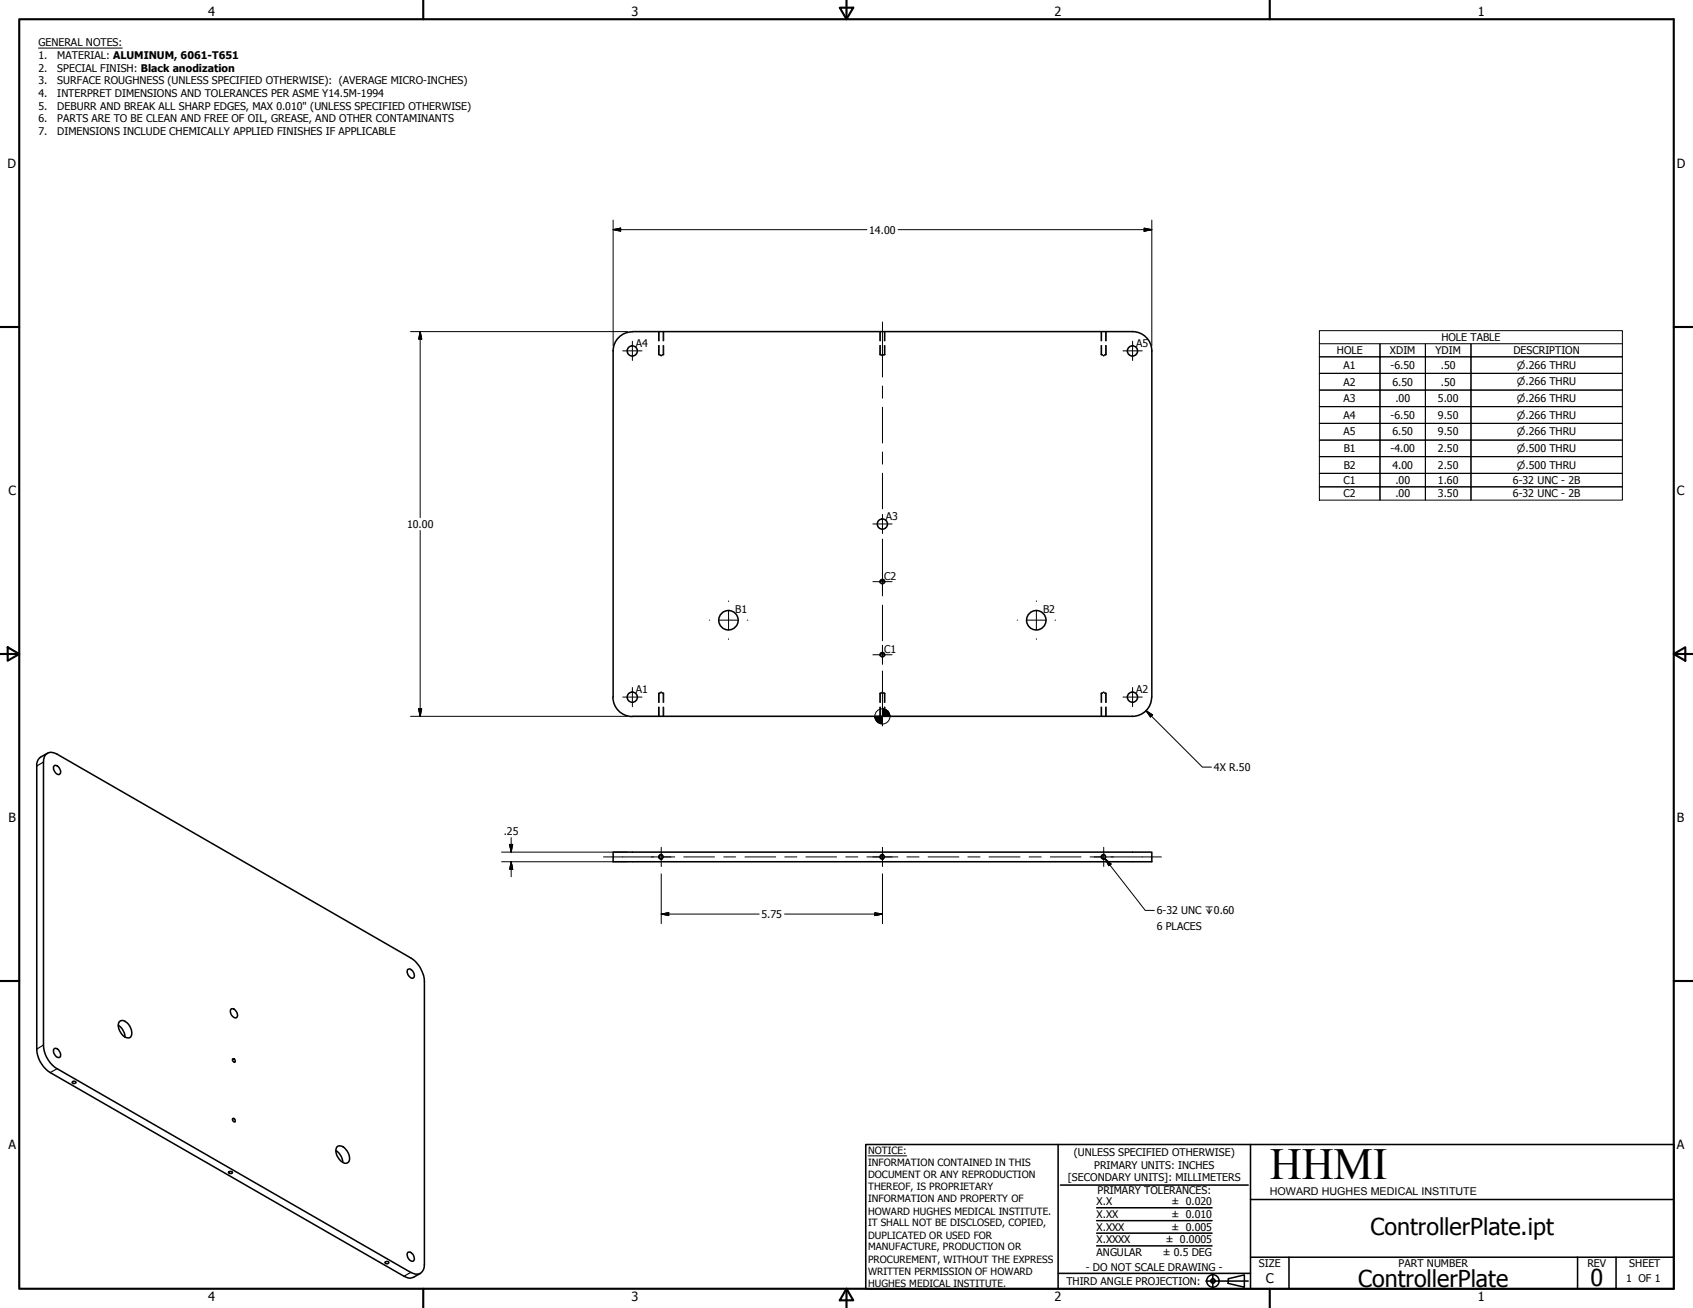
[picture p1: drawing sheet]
<svg xmlns="http://www.w3.org/2000/svg" width="559mm" height="432mm" viewBox="0 0 559 432" stroke-linecap="round" stroke-linejoin="round" font-family="sans-serif">
<!-- layer: Visible (ANSI) -->
<g fill="none" stroke="#000" stroke-width=".51">
<path d="M202.3 230.2a6.4 6.4 0 0 0 6.4 6.3M202.4 230.1v-114.2a6.4 6.4 0 0 1 6.3-6.4h165.1a6.4 6.4 0 0 1 6.4 6.4v114.2M380.1 230.2a6.3 6.3 0 0 1-6.3 6.3h-165.1M13.4 249.9a3.1 3.1 0 0 0-1.3 3v93.4a9.7 9.7 0 0 0 4.5 7.8l116.7 67.2a3.2 3.2 0 0 0 3.2 .3M14.4 251.6v93.4M17.8 252.9a1.83 1.83 0 0 1 2.1 2.4l-.2 .3a1.93 1.93 0 0 1-1.9-2.7zM18.9 249l116.7 67.2a9.7 9.7 0 0 1 4.5 7.8v93.4a2.76 2.76 0 0 1-1.4 2.9 2.76 2.76 0 0 1-3.1-.2l-116.7-67.3M202.4 281.3h177.8v3.2h-177.8zM39.1 338.5l1.3 1.4 .7 1.2 .2 1.3M39.4 337.2a2.01 2.01 0 0 1 3 .9 3.3 3.3 0 0 1 .4 4.5 3.7 3.7 0 0 1-3.7-3.8zM76.2 333.2a1.83 1.83 0 0 1 2.1 2.5l-.2 .2a1.93 1.93 0 0 1-1.9-2.7zM134.6 320a1.85 1.85 0 0 1 2.1 2.6l-.2 .2a2.01 2.01 0 0 1-1.9-2.8z"/>
<path d="M17.8 346.3a1.85 1.85 0 0 1 2.1 2.5 1.23 1.23 0 0 1-1.9-.8 1.71 1.71 0 0 1-.2-1.7zM23.8 357.3l.8-.4 .5 .5-.8 .3zM76.8 349.6l.7 .2 .2 .5-.2 .4-.7-.6zM76.8 369.3l.7 .1 .1 .9-.6-.2zM110.9 379.9l1 .8 .7 1.1 .6 1.9M111.3 378.6a2.1 2.1 0 0 1 2.9 .9l1.1 1.9a1.64 1.64 0 0 1 0 1.8 1.64 1.64 0 0 1-1.6 .8 4.2 4.2 0 0 1-2.4-5.4zM75.4 387l.9-.3 .3 .1 .1 .4-.8 .2zM127.1 416.7l.8-.3 .4 .5-.7 .3zM134.6 413.5a1.85 1.85 0 0 1 2.1 2.6 1.23 1.23 0 0 1-2-.8 1.71 1.71 0 0 1-.1-1.8z"/>
<circle cx="208.7" cy="115.9" r="1.68"/>
<circle cx="373.8" cy="115.9" r="1.68"/>
<circle cx="291.2" cy="173" r="1.68"/>
<circle cx="291.2" cy="192.1" r=".67"/>
<circle cx="240.4" cy="204.8" r="3.2"/>
<circle cx="291.2" cy="216.2" r=".67"/>
<circle cx="342" cy="204.8" r="3.2"/>
<circle cx="208.7" cy="230.2" r="1.68"/>
<circle cx="373.8" cy="230.2" r="1.68"/>
<circle cx="218.2" cy="282.9" r=".67"/>
<circle cx="291.2" cy="282.9" r=".67"/>
<circle cx="364.3" cy="282.9" r=".67"/>
</g>
<!-- layer: Hidden Narrow (ANSI) -->
<g fill="none" stroke="#000" stroke-width=".33">
<path d="M217.4 109.5v3M217.4 114v3.1M219.1 109.5v3M219.1 114v3.1M290.4 109.5v3M290.4 114v3.1M292.1 109.5v3M292.1 114v3.1M363.4 109.5v3M363.4 114v3.1M365.1 109.5v3M365.1 114v3.1"/>
<path d="M290.5 192.5a.87 .87 0 0 1 .7-1.4 .87 .87 0 0 1 .8 1.4M290.5 216.6a.87 .87 0 0 1 .7-1.3 .87 .87 0 0 1 .8 1.3M217.4 228.9v3M217.4 233.4v3.1M219.1 228.9v3M219.1 233.4v3.1M290.4 228.9v3M290.4 233.4v3.1M292.1 228.9v3M292.1 233.4v3.1M363.4 228.9v3M363.4 233.4v3.1"/>
<path d="M365.1 228.9v3M365.1 233.4v3.1M218.6 282.1a.85 .85 0 0 0-1.2 .8 .85 .85 0 0 0 1.2 .7M291.7 282.1a.85 .85 0 0 0-1.3 .8 .85 .85 0 0 0 1.3 .7M364.7 282.1a.85 .85 0 0 0-1.3 .8 .85 .85 0 0 0 1.3 .7"/>
</g>
<!-- layer: Hidden (ANSI) -->
<g fill="none" stroke="#000" stroke-width=".38">
<path d="M217.4 117.1h.5M217.6 114v3.1l.2 .1M217.6 109.5v3M218 117.3h.4M218.5 117.1h.6M218.9 114v3.1l-.2 .1M218.9 109.5v3M290.4 117.1h.6M290.6 114v3.1l.2 .1M290.6 109.5v3M291 117.3h.5M291.5 117.1h.6"/>
<path d="M291.9 114v3.1l-.2 .1M291.9 109.5v3M363.4 117.1h.6M363.6 114v3.1l.3 .1M363.6 109.5v3M364 117.3h.5M364.6 117.1h.5M364.9 114v3.1l-.2 .1M364.9 109.5v3M217.4 228.9h.5M217.6 233.4v3.1M217.8 228.7l-.2 .2v3"/>
<path d="M218 228.6h.4M218.5 228.9h.6M218.7 228.7l.2 .2v3M218.9 233.4v3.1M290.4 228.9h.6M290.6 233.4v3.1M290.8 228.7l-.2 .2v3M291 228.6h.5M291.5 228.9h.6M291.7 228.7l.2 .2v3M291.9 233.4v3.1M363.4 228.9h.6"/>
<path d="M363.6 233.4v3.1M363.9 228.7l-.3 .2v3M364 228.6h.5M364.6 228.9h.5M364.7 228.7l.2 .2v3M364.9 233.4v3.1"/>
</g>
<!-- layer: Visible Narrow (ANSI) -->
<path d="M14.4 251.6l-2.3 1.3M14.4 345l-2.3 1.3M18.9 352.8l-2.3 1.3M135.6 420.1l-2.3 1.2" fill="none" stroke="#000" stroke-width=".38"/>
<path d="M15.7 248.7l-2.3 1.2M18.9 249a2.75 2.75 0 0 0-3.2-.3 2.75 2.75 0 0 0-1.3 2.9M14.4 345a9.5 9.5 0 0 0 4.5 7.8M138.7 420.4l-2.2 1.2" fill="none" stroke="#000" stroke-width=".51"/>
<!-- layer: Border (ANSI) -->
<g fill="none" stroke="#000" stroke-width=".7">
<path d="M6.3 6.3h546.1v419.1h-546.1zM139.7 0v6.3M277.2 2.5h4.4l-2.2 3.8zM279.4 0v6.3M419.1 0v6.3M0 107.9h6.3M552.4 107.9h6.4M0 215.9h6.3M2.5 213.7l3.8 2.2-3.8 2.2zM552.4 215.9l3.9-2.2v4.4zM552.4 215.9h6.4M0 323.8h6.3"/>
<path d="M552.4 323.8h6.4M139.7 425.4v6.4M279.4 425.4l2.2 3.9h-4.4zM279.4 425.4v6.4M419.1 425.4v6.4"/>
</g>
<!-- layer: Title (ANSI) -->
<g fill="none" stroke="#000" stroke-width=".51">
<path d="M285.8 377.8h266.6v47.6h-266.6zM349.2 377.8v47.6M412.7 377.8v47.6M350 391.2h62M361.9 398.7h38.1M412.7 396h139.7M361.9 411.3h38.1M361.9 407.1h38.1M361.9 403h38.1M412.7 415h139.7M425.4 415v10.4M520.7 415v10.4"/>
<path d="M533.4 415v10.4M349.2 420.4h63.5M398 422.9h14M400.3 420.6v4.6M405.4 422.1l5.3-1.2v4l-5.3-1.2z"/>
<circle cx="400.3" cy="422.9" r="2.06"/>
<circle cx="400.3" cy="422.9" r=".73"/>
</g>
<path d="M286.5 381.6h12.8" fill="none" stroke="#000" stroke-width=".33"/>
<!-- layer: Symbol (ANSI) -->
<g fill="none" stroke="#000" stroke-width=".33">
<path d="M12.7 15.9h27.7M435.5 113.5h20v4.3h-20h20v5.5h-20h20v5.5h-20h20v5.4h-20h20v5.6h-20h20v5.5h-20h20v5.4h-20h20v5.6h-20h20v4.4h-20h20v4.4v-4.4h15v4.4v-4.4h15v4.4v-4.4h50h-50v-4.4h50h-50v-5.6h50h-50v-5.4h50h-50v-5.5h50h-50v-5.6h50h-50v-5.4h50h-50v-5.5h50h-50v-5.5h50h-50v-4.3h50M435.5 109.2h100v55.9h-100zM455.5 113.5h15v4.3h-15zM455.5 117.8h15v5.5h-15zM470.5 113.5h15v4.3h-15zM470.5 117.8h15v5.5h-15zM455.5 123.3h15v5.5h-15zM455.5 128.8h15v5.4h-15zM455.5 134.2h15v5.6h-15zM455.5 139.8h15v5.5h-15zM470.5 123.3h15v5.5h-15z"/>
<path d="M470.5 128.8h15v5.4h-15zM470.5 134.2h15v5.6h-15zM470.5 139.8h15v5.5h-15zM455.5 145.3h15v5.4h-15zM455.5 150.7h15v5.6h-15zM455.5 156.3h15v4.4h-15zM470.5 145.3h15v5.4h-15zM470.5 150.7h15v5.6h-15zM470.5 156.3h15v4.4h-15z"/>
</g>
<!-- layer: Center Mark (ANSI) -->
<g fill="none" stroke="#000" stroke-width=".33">
<path d="M205.5 115.8h6.4M208.7 112.6v6.4M370.6 115.8h6.4M373.8 112.6v6.4M288.1 173h6.3M291.3 169.8v6.3M240.5 198.4v.2M288.1 192h6.3M291.3 188.8v6.4M342.1 198.4v.2M234.1 204.7h.2M237.3 204.7h6.3"/>
<path d="M240.5 201.5v6.4M240.5 210.9v.2M246.6 204.7h.2M288.1 216.2h6.3M291.3 213v6.3M335.7 204.7h.2M338.9 204.7h6.3M342.1 201.5v6.4M342.1 210.9v.2M348.2 204.7h.2M205.5 230.1h6.4M208.7 226.9v6.4"/>
<path d="M370.6 230.1h6.4M373.8 226.9v6.4M218.2 279.7v6.4M291.3 279.7v6.4M364.3 279.7v6.4M215.1 282.9h6.3M288.1 282.9h6.3M361.1 282.9h6.4"/>
</g>
<!-- layer: Centerline (ANSI) -->
<g fill="none" stroke="#000" stroke-width=".33">
<path d="M291.3 106.3v18.2M291.3 127.4v4M291.3 134.4v11.8M291.3 149.2v4M291.3 156.2v11.8M291.3 171v3.9M291.3 178v11.7M291.3 192.8v3.9M291.3 199.8v11.7M291.3 214.5v4M291.3 221.5v18.1M199.2 282.9h16.5"/>
<path d="M218.7 282.9h4M225.7 282.9h10.1M238.9 282.9h3.9M245.9 282.9h10.1M259 282.9h4M266 282.9h10.2M279.1 282.9h4M286.1 282.9h10.3M299.3 282.9h4M306.3 282.9h10.2M319.5 282.9h4M326.5 282.9h10.2"/>
<path d="M339.7 282.9h4M346.6 282.9h10.2M359.8 282.9h4M366.8 282.9h16.5"/>
</g>
<!-- layer: Dimension (ANSI) -->
<g fill="none" stroke="#000" stroke-width=".33">
<path d="M202.4 75.8l2.5-.5v1zM202.4 75.8h83.7M202.4 72.6v41.6M296.4 75.8h83.8M377.6 75.3l2.6 .5-2.6 .5zM380.2 72.6v41.6M135.5 109.5h71.6M138.7 109.5l.5 2.5h-1zM138.7 109.5v61.4M138.7 175.1v61.4M135.5 236.5h71.6M138.2 234h1l-.5 2.5z"/>
<path d="M378.3 234.6l2.1 1.4-.7 .7zM378.3 234.6l18.6 18.6h3M168.2 278.8h1l-.5 2.5zM168.7 276.5v4.8M165.5 281.3h41.6M165.5 284.5h41.6M168.7 284.5l.5 2.5h-1zM168.7 284.5v4.9M218.2 288.5v16.4M291.3 288.5v16.4M364.8 283.5l1.9 1.7-.7 .6zM364.8 283.5l13.2 17h3"/>
<path d="M218.2 301.8l2.5-.5v1zM218.2 301.8h32.4M259 301.8h32.3M288.7 301.3l2.6 .5-2.6 .5z"/>
<circle cx="291.2" cy="236.5" r="2.51"/>
</g>
<g fill="#000" stroke="#000" stroke-width=".33">
<path d="M202.4 75.8l2.5-.5zM202.4 75.8l2.5-.5v1zM377.6 76.3l2.6-.5zM377.6 75.3l2.6 .5-2.6 .5zM138.7 109.5l.5 2.5zM138.7 109.5l.5 2.5h-1zM138.2 234l.5 2.5zM138.2 234h1l-.5 2.5zM288.7 236.5l.8 1.8-.6-.9zM288.7 236.5l1.6 2.3-.8-.5zM288.7 236.5l2.6 2.5-1-.2zM291.3 236.5h2.5z"/>
<path d="M291.3 234l2.5 2.5h-2.5zM291.3 234v5zM288.7 236.5h2.6v2.5zM288.7 236.5h2.6zM293 234.7l.6 .8 .2 1zM292.2 234.2l.8 .5 .8 1.8zM291.3 234l.9 .2 1.6 2.3zM378.3 234.6l2.1 1.4zM378.3 234.6l2.1 1.4-.7 .7zM168.2 278.8l.5 2.5zM168.2 278.8h1l-.5 2.5zM168.7 284.5l.5 2.5z"/>
<path d="M168.7 284.5l.5 2.5h-1zM364.8 283.5l1.9 1.7zM364.8 283.5l1.9 1.7-.7 .6zM218.2 301.8l2.5-.5zM218.2 301.8l2.5-.5v1zM288.7 302.3l2.6-.5zM288.7 301.3l2.6 .5-2.6 .5z"/>
</g>
<text font-size="14.7" x="419.1" y="389.2">HHMI</text>
<g font-size="7.7">
<text x="452.4" y="407.7">ControllerPlate.ipt</text>
<text x="448.3" y="424.9">ControllerPlate</text>
<text x="525" y="424.7">0</text>
</g>
<text font-size="4.4" x="417.8" y="423.5">C</text>
<g font-size="4.2">
<text x="68.7" y="5.3">4</text>
<text x="208.4" y="5.3">3</text>
<text x="348.1" y="5.3">2</text>
<text x="487.8" y="5.3">1</text>
<text x="2.5" y="55.5">D</text>
<text x="553.5" y="55.5">D</text>
<text x="2.8" y="163.4">C</text>
<text x="553.5" y="163.4">C</text>
<text x="2.9" y="271.4">B</text>
<text x="553.5" y="271.4">B</text>
<text x="2.8" y="379.3">A</text>
<text x="553.5" y="379.3">A</text>
<text x="68.7" y="429.5">4</text>
<text x="208.4" y="429.6">3</text>
<text x="348.1" y="429.6">2</text>
<text x="487.8" y="429.5">1</text>
</g>
<text font-size="3.6" x="419.1" y="394.3">HOWARD HUGHES MEDICAL INSTITUTE</text>
<g font-size="3.5">
<text x="12.7" y="15.3">GENERAL NOTES:</text>
<text x="12.7" y="19.5">1.</text>
<text x="12.7" y="23.7">2.</text>
<text x="18.9" y="19.5">MATERIAL: ALUMINUM, 6061-T651</text>
<text x="18.9" y="23.7">SPECIAL FINISH: Black anodization</text>
<text x="12.7" y="27.8">3.</text>
<text x="18.9" y="27.8">SURFACE ROUGHNESS (UNLESS SPECIFIED OTHERWISE): (AVERAGE MICRO-INCHES)</text>
<text x="12.7" y="32">4.</text>
<text x="18.9" y="32">INTERPRET DIMENSIONS AND TOLERANCES PER ASME Y14.5M-1994</text>
<text x="12.7" y="36.2">5.</text>
<text x="12.7" y="40.4">6.</text>
<text x="18.9" y="36.2">DEBURR AND BREAK ALL SHARP EDGES, MAX 0.010&quot; (UNLESS SPECIFIED OTHERWISE)</text>
<text x="18.9" y="40.4">PARTS ARE TO BE CLEAN AND FREE OF OIL, GREASE, AND OTHER CONTAMINANTS</text>
<text x="12.7" y="44.6">7.</text>
<text x="18.9" y="44.6">DIMENSIONS INCLUDE CHEMICALLY APPLIED FINISHES IF APPLICABLE</text>
<text x="286.9" y="77.1">14.00</text>
<text x="475.7" y="112.6">HOLE TABLE</text>
<text x="209.9" y="114.6">A4</text>
<text x="375" y="114.6">A5</text>
<text x="441.3" y="116.9">HOLE</text>
<text x="458.8" y="116.9">XDIM</text>
<text x="473.8" y="116.9">YDIM</text>
<text x="499.6" y="116.9">DESCRIPTION</text>
<text x="443.5" y="121.8">A1</text>
<text x="459" y="121.8">-6.50</text>
<text x="475.6" y="121.8">.50</text>
<text x="443.5" y="127.3">A2</text>
<text x="459.6" y="127.3">6.50</text>
<text x="475.6" y="127.3">.50</text>
<text x="443.5" y="132.8">A3</text>
<text x="460.6" y="132.8">.00</text>
<text x="474.6" y="132.8">5.00</text>
<text x="443.5" y="138.3">A4</text>
<text x="443.5" y="143.8">A5</text>
<text x="459" y="138.3">-6.50</text>
<text x="459.6" y="143.8">6.50</text>
<text x="474.6" y="138.3">9.50</text>
<text x="474.6" y="143.8">9.50</text>
<text x="443.5" y="149.3">B1</text>
<text x="459" y="149.3">-4.00</text>
<text x="474.6" y="149.3">2.50</text>
<text x="443.5" y="154.8">B2</text>
<text x="459.6" y="154.8">4.00</text>
<text x="474.6" y="154.8">2.50</text>
<text x="443.5" y="159.8">C1</text>
<text x="460.6" y="159.8">.00</text>
<text x="474.6" y="159.8">1.60</text>
<text x="499.4" y="159.8">6-32 UNC - 2B</text>
<text x="443.5" y="164.2">C2</text>
<text x="460.6" y="164.1">.00</text>
<text x="474.6" y="164.1">3.50</text>
<text x="499.4" y="164.1">6-32 UNC - 2B</text>
<text x="292.4" y="171.7">A3</text>
<text x="134.4" y="174.2">10.00</text>
<text x="291.8" y="191.4">C2</text>
<text x="242.7" y="202.5">B1</text>
<text x="344.3" y="202.5">B2</text>
<text x="291.8" y="215.5">C1</text>
<text x="209.9" y="228.9">A1</text>
<text x="375" y="228.9">A2</text>
<text x="400.7" y="254.5">4X R.50</text>
<text x="166.2" y="275.7">.25</text>
<text x="251.3" y="303">5.75</text>
<text x="381.8" y="301.8">6-32 UNC ↧0.60</text>
<text x="381.8" y="307">6 PLACES</text>
<text x="354.5" y="381.6">(UNLESS SPECIFIED OTHERWISE)</text>
<text x="352.5" y="390">[SECONDARY UNITS]: MILLIMETERS</text>
<text x="361.1" y="385.8">PRIMARY UNITS: INCHES</text>
<text x="362.3" y="394.1">PRIMARY TOLERANCES:</text>
<text x="361.9" y="397.9">X.X</text>
<text x="386.7" y="398">± 0.020</text>
<text x="361.9" y="402.1">X.XX</text>
<text x="361.9" y="406.3">X.XXX</text>
<text x="386.7" y="402.1">± 0.010</text>
<text x="386.7" y="406.3">± 0.005</text>
<text x="361.9" y="410.5">X.XXXX</text>
<text x="384.7" y="410.5">± 0.0005</text>
<text x="358.4" y="419.7">- DO NOT SCALE DRAWING -</text>
<text x="361.9" y="414.6">ANGULAR</text>
<text x="383.8" y="414.7">± 0.5 DEG</text>
<text x="415.5" y="418.4">SIZE</text>
<text x="461.6" y="418.3">PART NUMBER</text>
<text x="523.9" y="418.3">REV</text>
<text x="537.8" y="418.4">SHEET</text>
<text x="352" y="424.2">THIRD ANGLE PROJECTION:</text>
<text x="536.7" y="423.2">1 OF 1</text>
</g>
<g font-size="3.3">
<text x="500.7" y="121.7">⌀.266 THRU</text>
<text x="500.7" y="127.3">⌀.266 THRU</text>
<text x="500.7" y="132.7">⌀.266 THRU</text>
<text x="500.7" y="138.2">⌀.266 THRU</text>
<text x="500.7" y="143.8">⌀.266 THRU</text>
<text x="500.7" y="149.2">⌀.500 THRU</text>
<text x="500.7" y="154.7">⌀.500 THRU</text>
<text x="286.5" y="381.1">NOTICE:</text>
<text x="286.5" y="385">INFORMATION CONTAINED IN THIS</text>
<text x="286.5" y="389">DOCUMENT OR ANY REPRODUCTION</text>
<text x="286.5" y="392.9">THEREOF, IS PROPRIETARY</text>
<text x="286.5" y="396.9">INFORMATION AND PROPERTY OF</text>
<text x="286.5" y="400.9">HOWARD HUGHES MEDICAL INSTITUTE.</text>
<text x="286.5" y="404.9">IT SHALL NOT BE DISCLOSED, COPIED,</text>
<text x="286.5" y="408.9">DUPLICATED OR USED FOR</text>
<text x="286.5" y="412.8">MANUFACTURE, PRODUCTION OR</text>
<text x="286.5" y="416.8">PROCUREMENT, WITHOUT THE EXPRESS</text>
<text x="286.5" y="420.8">WRITTEN PERMISSION OF HOWARD</text>
<text x="286.5" y="424.8">HUGHES MEDICAL INSTITUTE.</text>
</g>
</svg>
